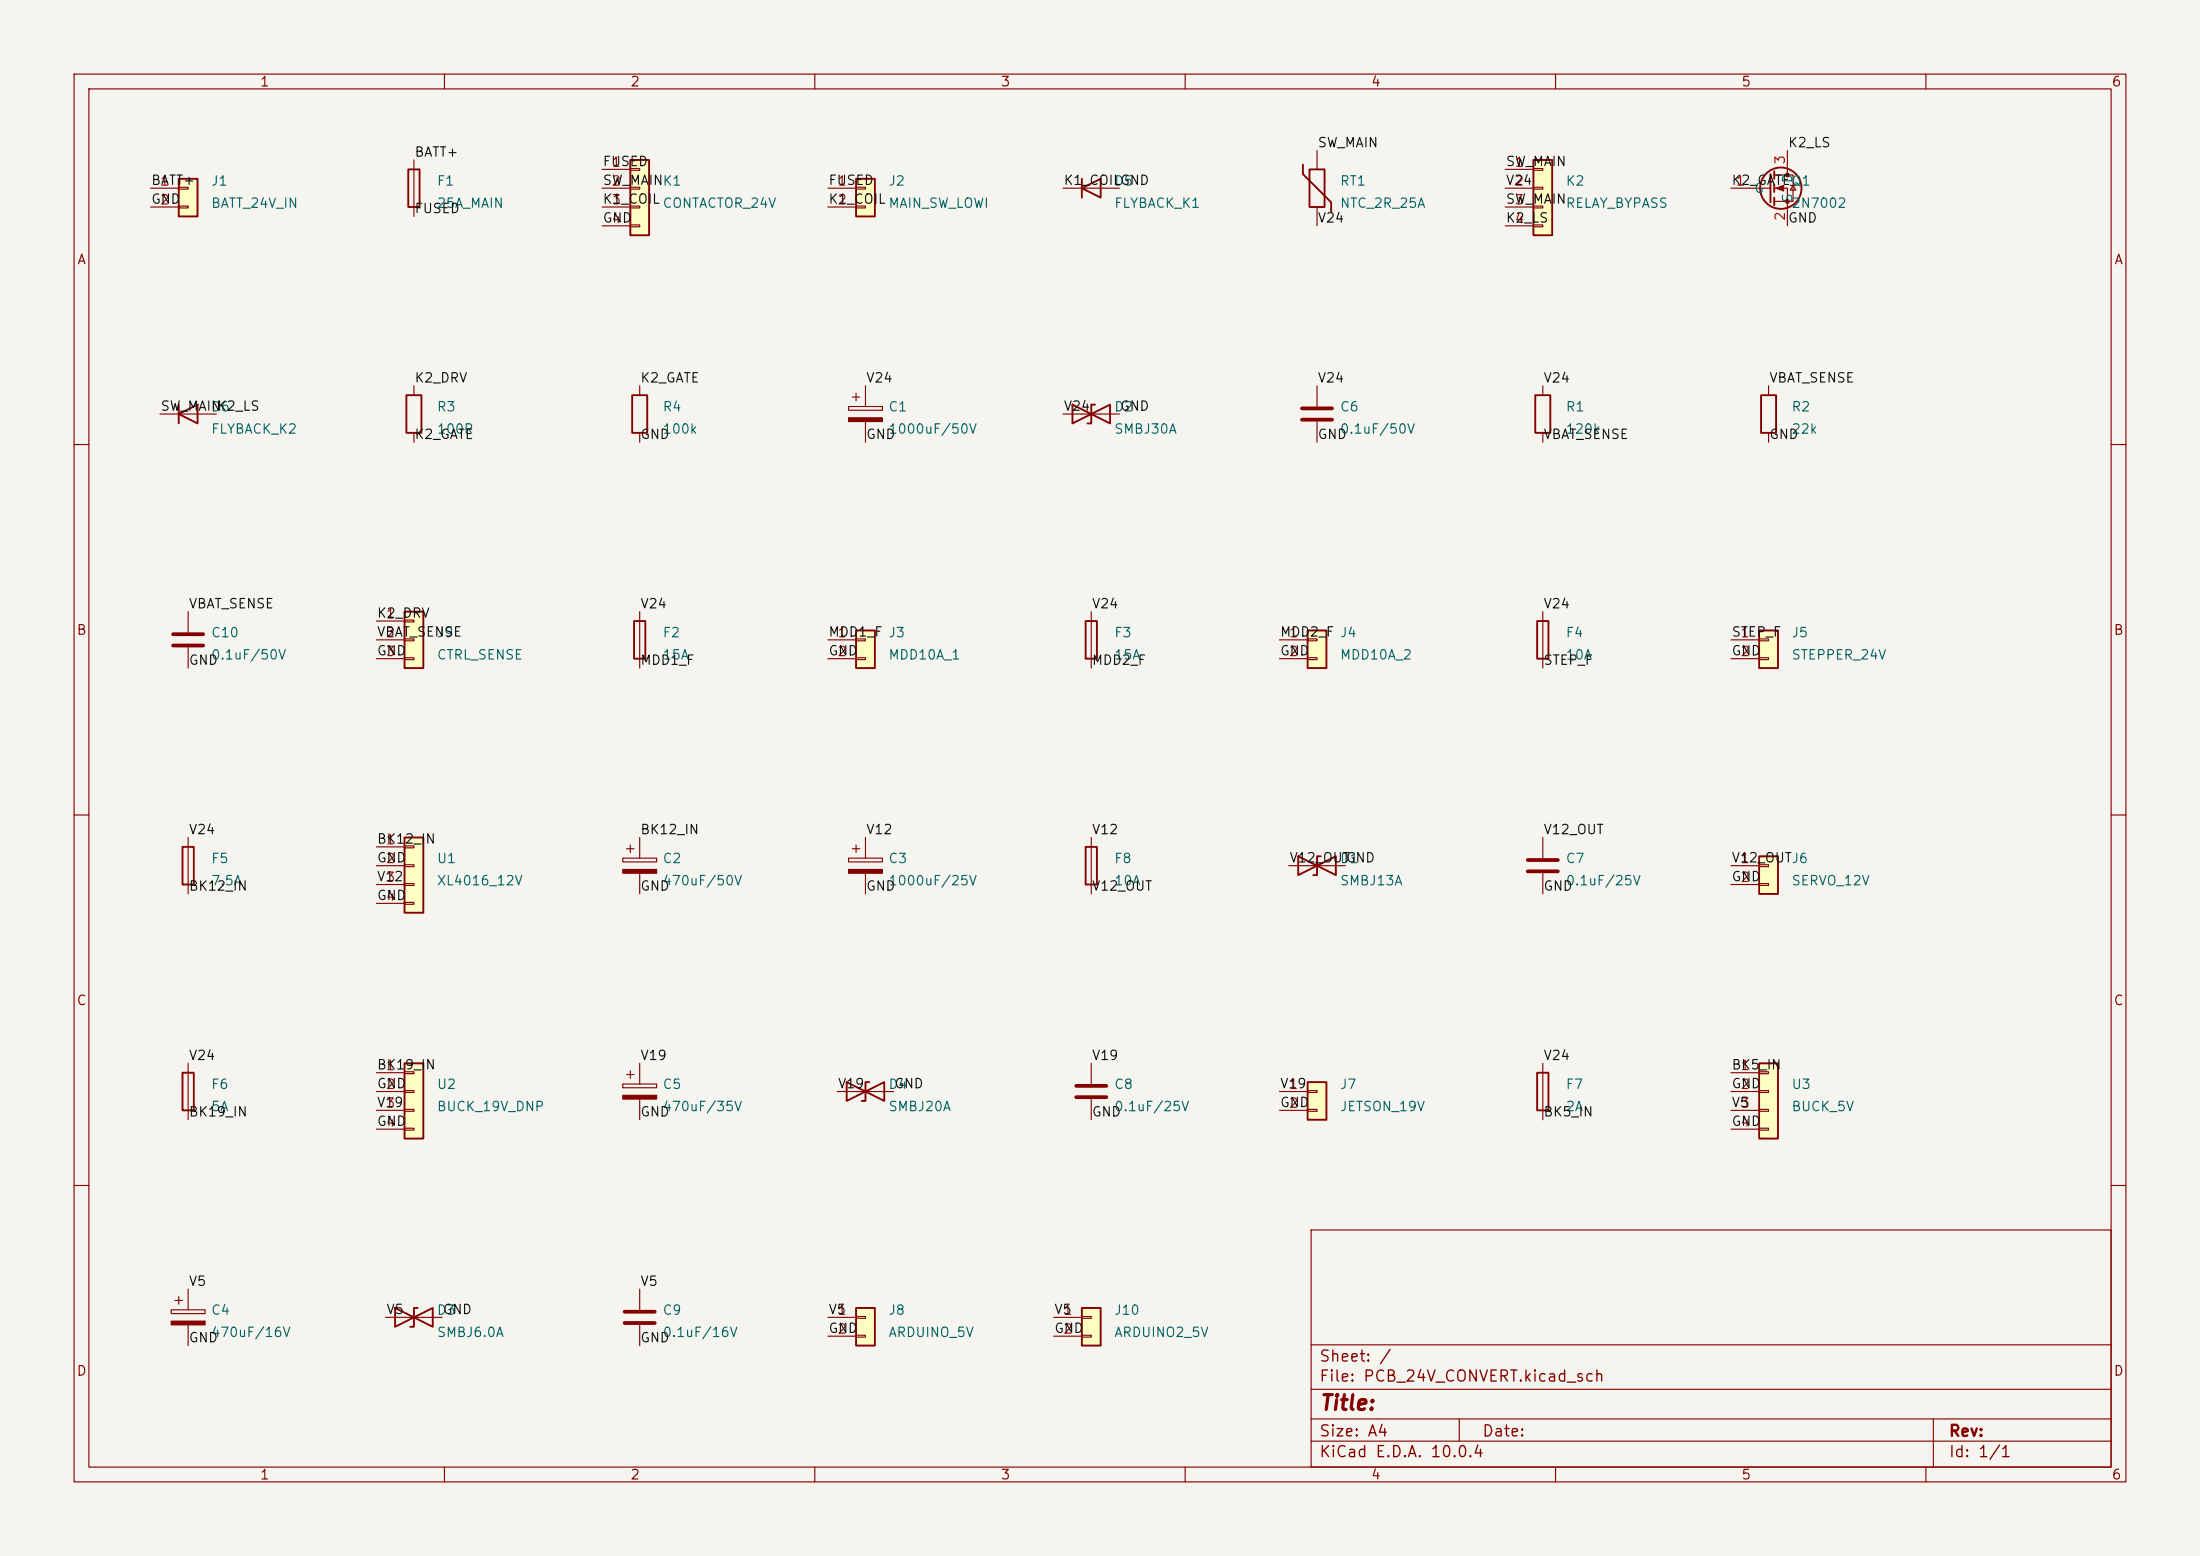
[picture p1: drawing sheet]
<svg xmlns="http://www.w3.org/2000/svg" width="297mm" height="210mm" viewBox="0 0 297 210" stroke-linecap="round" stroke-linejoin="round" font-family="sans-serif">
<path d="M0 0h297v210h-297z" fill="#f5f4ef" stroke="#f5f4ef" stroke-width=".14"/>
<g fill="none" stroke="#840000" stroke-width=".15">
<path d="M10 10h277v190h-277zM12 12h273v186h-273zM60 10v2M110 10v2M160 10v2M210 10v2M260 10v2M10 60h2M285 60h2M25.4 82.6v2.7M25.4 87.4v2.8M10 110h2"/>
<path d="M285 110h2M113 147.3h7.6M10 160h2M177 166h108v32h-108zM285 160h2M60 198v2M110 198v2M160 198v2M177 194.5h108M177 191.5h108M177 187.5h108M177 181.5h108"/>
<path d="M197 191.5v3M210 198v2M260 198v2M261 191.5v6.5"/>
</g>
<path d="M114.3 146.1v2.5l5.1-2.5v2.5zM117.3 146.1h-.5v2.5h-.5" fill="none" stroke="#840000" stroke-width=".25"/>
<path d="M23.4 85.6h4M23.4 87.1h4" fill="none" stroke="#840000" stroke-width=".51"/>
<path d="M54.6 82.6h2.5v7.6h-2.5z" fill="#ffffc2"/>
<path d="M54.6 82.6h2.5v7.6h-2.5z" fill="none" stroke="#840000" stroke-width=".25"/>
<path d="M50.8 83.8h3.8M50.8 86.4h3.8M50.8 88.9h3.8M54.6 83.7h1.3v.2h-1.3zM54.6 86.2h1.3v.3h-1.3zM54.6 88.8h1.3v.2h-1.3z" fill="none" stroke="#840000" stroke-width=".15"/>
<path d="M237.5 115.6h2.5v5.1h-2.5z" fill="#ffffc2"/>
<path d="M237.5 115.6h2.5v5.1h-2.5z" fill="none" stroke="#840000" stroke-width=".25"/>
<path d="M233.7 116.8h3.8M233.7 119.4h3.8M237.5 116.7h1.3v.3h-1.3zM237.5 119.3h1.3v.2h-1.3z" fill="none" stroke="#840000" stroke-width=".15"/>
<path d="M146 176.5h2.6v5.1h-2.6z" fill="#ffffc2"/>
<path d="M55.1 22.9h1.5v5h-1.5zM53.3 176.5v2.6l5.1-2.6v2.6zM56.4 176.5h-.5v2.6h-.5M146 176.5h2.6v5.1h-2.6z" fill="none" stroke="#840000" stroke-width=".25"/>
<path d="M55.9 21.6v7.6M208.3 113v2.8M208.3 117.9v2.8M52.1 177.8h7.6M86.4 174v2.8M86.4 178.8v2.8M142.2 177.8h3.8M146 177.7h1.3v.2h-1.3zM142.2 180.3h3.8M146 180.2h1.3v.3h-1.3z" fill="none" stroke="#840000" stroke-width=".15"/>
<path d="M206.2 116.1h4.1M206.2 117.6h4.1M84.3 177h4.1M84.3 178.6h4.1" fill="none" stroke="#840000" stroke-width=".51"/>
<path d="M115.6 176.5h2.5v5.1h-2.5z" fill="#ffffc2"/>
<path d="M85.3 53.3h2.1v5.1h-2.1zM144.8 54.6v2.6l5.1-2.6v2.6zM147.8 54.6h-.5v2.6h-.5M146.6 114.3h1.5v5.1h-1.5zM115.6 176.5h2.5v5.1h-2.5z" fill="none" stroke="#840000" stroke-width=".25"/>
<g fill="none" stroke="#840000" stroke-width=".15">
<path d="M86.4 52.1v1.2M86.4 58.4v1.3M143.5 55.9h7.6M147.3 113v7.7M23.1 176.8h4.6v.5h-4.6zM23.6 175.5h1M24.1 175v1M25.4 174v2.8M25.4 178.8v2.8M111.8 177.8h3.8M115.6 177.7h1.2v.2h-1.2zM111.8 180.3h3.8"/>
<path d="M115.6 180.2h1.2v.3h-1.2z"/>
</g>
<path d="M23.1 178.3h4.6v.5h-4.6z" fill="#840000" stroke="#840000" stroke-width=".15"/>
<path d="M85.1 21.6h2.5v10.2h-2.5z" fill="#ffffc2"/>
<path d="M85.1 21.6h2.5v10.2h-2.5zM146 25.4l2.6-1.3v2.6zM146 24.1v2.6M207.5 144.8h1.5v5.1h-1.5z" fill="none" stroke="#840000" stroke-width=".25"/>
<path d="M81.3 22.9h3.8M81.3 25.4h3.8M81.3 27.9h3.8M81.3 30.5h3.8M85.1 22.7h1.3v.3h-1.3zM85.1 25.3h1.3v.2h-1.3zM85.1 27.8h1.3v.3h-1.3zM85.1 30.4h1.3v.2h-1.3zM143.5 25.4h7.6M177.8 52.1v2.8M177.8 56.9v2.8M208.3 143.5v7.6" fill="none" stroke="#840000" stroke-width=".15"/>
<path d="M175.8 55.1h4M175.8 56.6h4" fill="none" stroke="#840000" stroke-width=".51"/>
<path d="M237.5 143.5h2.5v10.2h-2.5z" fill="#ffffc2"/>
<path d="M54.9 53.3h2v5.1h-2zM207.5 83.8h1.5v5.1h-1.5zM237.5 143.5h2.5v10.2h-2.5z" fill="none" stroke="#840000" stroke-width=".25"/>
<path d="M55.9 52.1v1.2M55.9 58.4v1.3M208.3 82.6v7.6M233.7 144.8h3.8M233.7 147.3h3.8M233.7 149.9h3.8M233.7 152.4h3.8M237.5 144.7h1.3v.2h-1.3zM237.5 147.2h1.3v.2h-1.3zM237.5 149.7h1.3v.3h-1.3zM237.5 152.3h1.3v.2h-1.3z" fill="none" stroke="#840000" stroke-width=".15"/>
<path d="M176.5 146.1h2.6v5h-2.6z" fill="#ffffc2"/>
<g fill="none" stroke="#840000" stroke-width=".25">
<path d="M239 23.5v3.8M239.5 23.1v1M239.5 24.9v1M239.5 26.7v1M237.7 53.3h2.1v5.1h-2.1zM176.5 146.1h2.6v5h-2.6z"/>
<circle cx="240.4" cy="25.4" r="2.79"/>
</g>
<g fill="none" stroke="#840000" stroke-width=".15">
<path d="M233.7 25.4h5.3M239.5 23.6h2.6v3.6h-2.6M239.5 25.4h1.8v5.1M241.3 20.3v3.3M241.7 25h.7M242.1 25l.3 .7h-.7zM238.8 52.1v1.2M238.8 58.4v1.3M147.3 143.5v2.8M147.3 148.3v2.8M172.7 147.3h3.8M172.7 149.9h3.8"/>
<path d="M176.5 147.2h1.3v.2h-1.3zM176.5 149.7h1.3v.3h-1.3z"/>
</g>
<path d="M145.3 146.6h4.1M145.3 148.1h4.1" fill="none" stroke="#840000" stroke-width=".51"/>
<g fill="#840000" stroke="#840000" stroke-width=".15">
<path d="M239.8 25.4l1-.4v.8z"/>
<circle cx="241.3" cy="23.6" r=".25"/>
<circle cx="241.3" cy="27.2" r=".25"/>
</g>
<path d="M237.5 85.1h2.5v5.1h-2.5z" fill="#ffffc2"/>
<path d="M237.5 85.1h2.5v5.1h-2.5zM175.3 115.6v2.5l5-2.5v2.5zM178.3 115.6h-.5v2.5h-.5" fill="none" stroke="#840000" stroke-width=".25"/>
<path d="M233.7 86.4h3.8M233.7 88.9h3.8M237.5 86.2h1.3v.3h-1.3zM237.5 88.8h1.3v.2h-1.3zM174 116.8h7.6" fill="none" stroke="#840000" stroke-width=".15"/>
<path d="M176.5 85.1h2.6v5.1h-2.6z" fill="#ffffc2"/>
<path d="M176.5 85.1h2.6v5.1h-2.6z" fill="none" stroke="#840000" stroke-width=".25"/>
<path d="M172.7 86.4h3.8M172.7 88.9h3.8M176.5 86.2h1.3v.3h-1.3zM176.5 88.8h1.3v.2h-1.3z" fill="none" stroke="#840000" stroke-width=".15"/>
<path d="M207 21.6h2.5v10.2h-2.5z" fill="#ffffc2"/>
<path d="M207 21.6h2.5v10.2h-2.5zM24.1 55.9l2.6-1.3v2.6zM24.1 54.6v2.6M207.3 53.3h2v5.1h-2zM146.6 83.8h1.5v5.1h-1.5zM24.6 114.3h1.6v5.1h-1.6z" fill="none" stroke="#840000" stroke-width=".25"/>
<g fill="none" stroke="#840000" stroke-width=".15">
<path d="M203.2 22.9h3.8M203.2 25.4h3.8M203.2 27.9h3.8M203.2 30.5h3.8M207 22.7h1.3v.3h-1.3zM207 25.3h1.3v.2h-1.3zM207 27.8h1.3v.3h-1.3zM207 30.4h1.3v.2h-1.3zM21.6 55.9h7.6M208.3 52.1v1.2M208.3 58.4v1.3M147.3 82.6v7.6"/>
<path d="M25.4 113v7.7"/>
</g>
<path d="M24.1 24.1h2.6v5.1h-2.6z" fill="#ffffc2"/>
<path d="M24.1 24.1h2.6v5.1h-2.6z" fill="none" stroke="#840000" stroke-width=".25"/>
<path d="M20.3 25.4h3.8M20.3 27.9h3.8M24.1 25.3h1.3v.2h-1.3zM24.1 27.8h1.3v.3h-1.3z" fill="none" stroke="#840000" stroke-width=".15"/>
<path d="M115.6 85.1h2.5v5.1h-2.5z" fill="#ffffc2"/>
<path d="M115.6 85.1h2.5v5.1h-2.5z" fill="none" stroke="#840000" stroke-width=".25"/>
<path d="M111.8 86.4h3.8M111.8 88.9h3.8M115.6 86.2h1.2v.3h-1.2zM115.6 88.8h1.2v.2h-1.2z" fill="none" stroke="#840000" stroke-width=".15"/>
<path d="M115.6 24.1h2.5v5.1h-2.5z" fill="#ffffc2"/>
<path d="M115.6 24.1h2.5v5.1h-2.5z" fill="none" stroke="#840000" stroke-width=".25"/>
<path d="M111.8 25.4h3.8M111.8 27.9h3.8M115.6 25.3h1.2v.2h-1.2zM115.6 27.8h1.2v.3h-1.2zM114.6 54.9h4.5v.5h-4.5zM115.1 53.6h1M115.6 53.1v1M116.8 52.1v2.8M116.8 56.9v2.8" fill="none" stroke="#840000" stroke-width=".15"/>
<path d="M114.6 56.4h4.5v.5h-4.5z" fill="#840000" stroke="#840000" stroke-width=".15"/>
<path d="M54.6 143.5h2.5v10.2h-2.5z" fill="#ffffc2"/>
<path d="M54.6 143.5h2.5v10.2h-2.5z" fill="none" stroke="#840000" stroke-width=".25"/>
<path d="M50.8 144.8h3.8M50.8 147.3h3.8M50.8 149.9h3.8M50.8 152.4h3.8M54.6 144.7h1.3v.2h-1.3zM54.6 147.2h1.3v.2h-1.3zM54.6 149.7h1.3v.3h-1.3zM54.6 152.3h1.3v.2h-1.3z" fill="none" stroke="#840000" stroke-width=".15"/>
<path d="M54.6 113h2.5v10.2h-2.5z" fill="#ffffc2"/>
<path d="M175.9 22.2v1.3l3.8 3.8v1.3M176.8 22.9h2v5h-2zM85.6 83.8h1.5v5.1h-1.5zM54.6 113h2.5v10.2h-2.5zM24.6 144.8h1.6v5.1h-1.6z" fill="none" stroke="#840000" stroke-width=".25"/>
<g fill="none" stroke="#840000" stroke-width=".15">
<path d="M177.8 20.3v2.6M177.8 27.9v2.6M86.4 82.6v7.6M50.8 114.3h3.8M50.8 116.8h3.8M50.8 119.4h3.8M54.6 114.2h1.3v.2h-1.3zM54.6 116.7h1.3v.3h-1.3zM54.6 119.3h1.3v.2h-1.3zM84.1 115.8h4.5v.5h-4.5zM84.6 114.6h1M85.1 114v1.1"/>
<path d="M86.4 113v2.8M86.4 117.9v2.8M114.6 115.8h4.5v.5h-4.5zM115.1 114.6h1M115.6 114v1.1M116.8 113v2.8M116.8 117.9v2.8M50.8 121.9h3.8M54.6 121.8h1.3v.2h-1.3zM25.4 143.5v7.6M84.1 146.3h4.5v.5h-4.5zM84.6 145h1"/>
<path d="M85.1 144.5v1M86.4 143.5v2.8M86.4 148.3v2.8"/>
</g>
<g fill="#840000" stroke="#840000" stroke-width=".15">
<path d="M84.1 147.8h4.5v.5h-4.5z"/>
<path d="M84.1 117.3h4.5v.6h-4.5z"/>
<path d="M114.6 117.3h4.5v.6h-4.5z"/>
</g>
<text font-size="2" fill="#840000" x="178" y="190.8">Title:</text>
<g font-size="1.5" fill="#840000">
<text x="178" y="184.2">Sheet: /</text>
<text x="178" y="186.9">File: PCB_24V_CONVERT.kicad_sch</text>
<text x="178" y="197.1">KiCad E.D.A. 10.0.4</text>
<text x="178" y="194.3">Size: A4</text>
<text x="200" y="194.3">Date:</text>
<text x="263" y="194.3">Rev:</text>
<text x="263" y="197.1">Id: 1/1</text>
</g>
<g font-size="1.3" fill="#840000">
<text x="35" y="12">1</text>
<text x="85" y="12">2</text>
<text x="135" y="12">3</text>
<text x="185" y="12">4</text>
<text x="235" y="12">5</text>
<text x="285" y="12">6</text>
<text x="10.3" y="36">A</text>
<text x="285.3" y="36">A</text>
<text x="10.3" y="86">B</text>
<text x="285.3" y="86">B</text>
<text x="10.3" y="136">C</text>
<text x="285.3" y="136">C</text>
<text x="10.3" y="186">D</text>
<text x="285.3" y="186">D</text>
<text x="35" y="200">1</text>
<text x="85" y="200">2</text>
<text x="135" y="200">3</text>
<text x="185" y="200">4</text>
<text x="235" y="200">5</text>
<text x="285" y="200">6</text>
</g>
<g font-size="1.3" fill="#0f0f0f">
<text x="55.9" y="21.5">BATT+</text>
<text x="81.3" y="22.7">FUSED</text>
<text x="177.8" y="20.2">SW_MAIN</text>
<text x="203.2" y="22.7">SW_MAIN</text>
<text x="241.3" y="20.2">K2_LS</text>
<text x="20.3" y="25.3">BATT+</text>
<text x="20.3" y="27.8">GND</text>
<text x="55.9" y="29.1">FUSED</text>
<text x="81.3" y="27.8">K1_COIL</text>
<text x="81.3" y="25.3">SW_MAINK1</text>
<text x="111.8" y="25.3">FUSED</text>
<text x="111.8" y="27.8">K1_COIL</text>
<text x="143.5" y="25.3">K1_COILGND</text>
<text x="203.2" y="27.8">SW_MAIN</text>
<text x="203.2" y="25.3">V24</text>
<text x="233.7" y="25.3">K2_GATEQ1</text>
<text x="81.3" y="30.4">GND</text>
<text x="177.8" y="30.4">V24</text>
<text x="203.2" y="30.4">K2_LS</text>
<text x="241.3" y="30.4">GND</text>
<text x="55.9" y="51.9">K2_DRV</text>
<text x="86.4" y="51.9">K2_GATE</text>
<text x="116.8" y="51.9">V24</text>
<text x="177.8" y="51.9">V24</text>
<text x="208.3" y="51.9">V24</text>
<text x="238.8" y="51.9">VBAT_SENSE</text>
<text x="21.6" y="55.8">SW_MAIN</text>
<text x="29.2" y="55.8">K2_LS</text>
<text x="55.9" y="59.6">K2_GATE</text>
<text x="86.4" y="59.6">GND</text>
<text x="116.8" y="59.6">GND</text>
<text x="143.5" y="55.8">V24</text>
<text x="151.1" y="55.8">GND</text>
<text x="177.8" y="59.6">GND</text>
<text x="208.3" y="59.6">VBAT_SENSE</text>
<text x="238.8" y="59.6">GND</text>
<text x="25.4" y="82.4">VBAT_SENSE</text>
<text x="50.8" y="83.7">K2_DRV</text>
<text x="86.4" y="82.4">V24</text>
<text x="147.3" y="82.4">V24</text>
<text x="208.3" y="82.4">V24</text>
<text x="50.8" y="86.2">VBAT_SENSE</text>
<text x="50.8" y="88.8">GND</text>
<text x="111.8" y="86.2">MDD1_F J3</text>
<text x="111.8" y="88.8">GND</text>
<text x="172.7" y="88.8">GND</text>
<text x="172.7" y="86.2">MDD2_F J4</text>
<text x="233.7" y="88.8">GND</text>
<text x="233.7" y="86.2">STEP_F</text>
<text x="25.4" y="90">GND</text>
<text x="86.4" y="90">MDD1_F</text>
<text x="147.3" y="90">MDD2_F</text>
<text x="208.3" y="90">STEP_F</text>
<text x="25.4" y="112.9">V24</text>
<text x="86.4" y="112.9">BK12_IN</text>
<text x="116.8" y="112.9">V12</text>
<text x="147.3" y="112.9">V12</text>
<text x="208.3" y="112.9">V12_OUT</text>
<text x="50.8" y="119.3">V12</text>
<text x="50.8" y="116.7">GND</text>
<text x="50.8" y="114.2">BK12_IN</text>
<text x="174" y="116.7">V12_OUT</text>
<text x="181.6" y="116.7">GND</text>
<text x="233.7" y="116.7">V12_OUTJ6</text>
<text x="233.7" y="119.3">GND</text>
<text x="25.4" y="120.5">BK12_IN</text>
<text x="50.8" y="121.8">GND</text>
<text x="86.4" y="120.5">GND</text>
<text x="116.8" y="120.5">GND</text>
<text x="147.3" y="120.5">V12_OUT</text>
<text x="208.3" y="120.5">GND</text>
<text x="25.4" y="143.4">V24</text>
<text x="86.4" y="143.4">V19</text>
<text x="147.3" y="143.4">V19</text>
<text x="208.3" y="143.4">V24</text>
<text x="50.8" y="144.7">BK19_IN</text>
<text x="50.8" y="149.7">V19</text>
<text x="50.8" y="147.2">GND</text>
<text x="113" y="147.2">V19</text>
<text x="120.6" y="147.2">GND</text>
<text x="172.7" y="149.7">GND</text>
<text x="172.7" y="147.2">V19</text>
<text x="233.7" y="147.2">GND</text>
<text x="233.7" y="144.7">BK5_IN</text>
<text x="233.7" y="149.7">V5</text>
<text x="25.4" y="151">BK19_IN</text>
<text x="50.8" y="152.3">GND</text>
<text x="86.4" y="151">GND</text>
<text x="147.3" y="151">GND</text>
<text x="208.3" y="151">BK5_IN</text>
<text x="233.7" y="152.3">GND</text>
<text x="25.4" y="173.9">V5</text>
<text x="86.4" y="173.9">V5</text>
<text x="52.1" y="177.7">V5</text>
<text x="59.7" y="177.7">GND</text>
<text x="111.8" y="177.7">V5</text>
<text x="142.2" y="177.7">V5</text>
<text x="25.4" y="181.5">GND</text>
<text x="86.4" y="181.5">GND</text>
<text x="111.8" y="180.2">GND</text>
<text x="142.2" y="180.2">GND</text>
</g>
<g font-size="1.3" fill="#a90000">
<text x="82.5" y="22.8">1</text>
<text x="204.4" y="22.8">1</text>
<text x="241.3" y="22.3" transform="rotate(-90 241.3 22.3)">3</text>
<text x="21.5" y="25.4">1</text>
<text x="21.5" y="27.9">2</text>
<text x="82.5" y="25.4">2</text>
<text x="82.5" y="27.9">3</text>
<text x="113" y="25.4">1</text>
<text x="113" y="27.9">2</text>
<text x="204.4" y="25.4">2</text>
<text x="204.4" y="27.9">3</text>
<text x="234.2" y="25.4">1</text>
<text x="241.3" y="29.9" transform="rotate(-90 241.3 29.9)">2</text>
<text x="82.5" y="30.5">4</text>
<text x="204.4" y="30.5">4</text>
<text x="52" y="83.8">1</text>
<text x="52" y="86.3">2</text>
<text x="52" y="88.9">3</text>
<text x="113" y="86.3">1</text>
<text x="113" y="88.9">2</text>
<text x="173.9" y="86.3">1</text>
<text x="173.9" y="88.9">2</text>
<text x="234.9" y="86.3">1</text>
<text x="234.9" y="88.9">2</text>
<text x="52" y="114.3">1</text>
<text x="52" y="116.8">2</text>
<text x="52" y="119.4">3</text>
<text x="234.9" y="116.8">1</text>
<text x="234.9" y="119.4">2</text>
<text x="52" y="121.9">4</text>
<text x="52" y="144.8">1</text>
<text x="52" y="147.3">2</text>
<text x="52" y="149.8">3</text>
<text x="173.9" y="147.3">1</text>
<text x="173.9" y="149.8">2</text>
<text x="234.9" y="144.8">1</text>
<text x="234.9" y="147.3">2</text>
<text x="234.9" y="149.8">3</text>
<text x="52" y="152.4">4</text>
<text x="234.9" y="152.4">4</text>
<text x="113" y="177.8">1</text>
<text x="143.4" y="177.8">1</text>
<text x="113" y="180.3">2</text>
<text x="143.4" y="180.3">2</text>
</g>
<g font-size="1.3" fill="#006464">
<text x="28.4" y="25.4">J1</text>
<text x="28.4" y="28.4">BATT_24V_IN</text>
<text x="58.9" y="25.4">F1</text>
<text x="58.9" y="28.4">25A_MAIN</text>
<text x="89.4" y="28.4">CONTACTOR_24V</text>
<text x="119.8" y="25.4">J2</text>
<text x="119.8" y="28.4">MAIN_SW_LOWI</text>
<text x="150.3" y="25.4">D5</text>
<text x="150.3" y="28.4">FLYBACK_K1</text>
<text x="180.8" y="25.4">RT1</text>
<text x="180.8" y="28.4">NTC_2R_25A</text>
<text x="211.3" y="25.4">K2</text>
<text x="211.3" y="28.4">RELAY_BYPASS</text>
<text x="236.7" y="26.4">G</text>
<text x="241.8" y="28.4">2N7002</text>
<text x="242.3" y="27.4" transform="rotate(-90 242.3 27.4)">S</text>
<text x="242.3" y="24.8" transform="rotate(-90 242.3 24.8)">D</text>
<text x="28.4" y="55.9">D6</text>
<text x="28.4" y="58.9">FLYBACK_K2</text>
<text x="58.9" y="55.9">R3</text>
<text x="58.9" y="58.9">100R</text>
<text x="89.4" y="55.9">R4</text>
<text x="89.4" y="58.9">100k</text>
<text x="119.8" y="55.9">C1</text>
<text x="119.8" y="58.9">1000uF/50V</text>
<text x="150.3" y="55.9">D2</text>
<text x="150.3" y="58.9">SMBJ30A</text>
<text x="180.8" y="55.9">C6</text>
<text x="180.8" y="58.9">0.1uF/50V</text>
<text x="211.3" y="55.9">R1</text>
<text x="211.3" y="58.9">120k</text>
<text x="241.8" y="55.9">R2</text>
<text x="241.8" y="58.9">22k</text>
<text x="28.4" y="89.3">0.1uF/50V</text>
<text x="28.4" y="86.3">C10</text>
<text x="58.9" y="86.3">J9</text>
<text x="58.9" y="89.3">CTRL_SENSE</text>
<text x="89.4" y="86.3">F2</text>
<text x="89.4" y="89.3">15A</text>
<text x="119.8" y="89.3">MDD10A_1</text>
<text x="150.3" y="86.3">F3</text>
<text x="150.3" y="89.3">15A</text>
<text x="180.8" y="89.3">MDD10A_2</text>
<text x="211.3" y="86.3">F4</text>
<text x="211.3" y="89.3">10A</text>
<text x="241.8" y="86.3">J5</text>
<text x="241.8" y="89.3">STEPPER_24V</text>
<text x="28.4" y="116.8">F5</text>
<text x="28.4" y="119.8">7.5A</text>
<text x="58.9" y="116.8">U1</text>
<text x="58.9" y="119.8">XL4016_12V</text>
<text x="89.4" y="116.8">C2</text>
<text x="89.4" y="119.8">470uF/50V</text>
<text x="119.8" y="116.8">C3</text>
<text x="119.8" y="119.8">1000uF/25V</text>
<text x="150.3" y="116.8">F8</text>
<text x="150.3" y="119.8">10A</text>
<text x="180.8" y="116.8">D1</text>
<text x="180.8" y="119.8">SMBJ13A</text>
<text x="211.3" y="116.8">C7</text>
<text x="211.3" y="119.8">0.1uF/25V</text>
<text x="241.8" y="119.8">SERVO_12V</text>
<text x="28.4" y="147.3">F6</text>
<text x="58.9" y="147.3">U2</text>
<text x="89.4" y="147.3">C5</text>
<text x="119.8" y="147.3">D4</text>
<text x="150.3" y="147.3">C8</text>
<text x="180.8" y="147.3">J7</text>
<text x="211.3" y="147.3">F7</text>
<text x="241.8" y="147.3">U3</text>
<text x="28.4" y="150.3">5A</text>
<text x="58.9" y="150.3">BUCK_19V_DNP</text>
<text x="89.4" y="150.3">470uF/35V</text>
<text x="119.8" y="150.3">SMBJ20A</text>
<text x="150.3" y="150.3">0.1uF/25V</text>
<text x="180.8" y="150.3">JETSON_19V</text>
<text x="211.3" y="150.3">2A</text>
<text x="241.8" y="150.3">BUCK_5V</text>
<text x="28.4" y="177.8">C4</text>
<text x="58.9" y="177.8">D3</text>
<text x="89.4" y="177.8">C9</text>
<text x="119.8" y="177.8">J8</text>
<text x="150.3" y="177.8">J10</text>
<text x="28.4" y="180.8">470uF/16V</text>
<text x="58.9" y="180.8">SMBJ6.0A</text>
<text x="89.4" y="180.8">0.1uF/16V</text>
<text x="119.8" y="180.8">ARDUINO_5V</text>
<text x="150.3" y="180.8">ARDUINO2_5V</text>
</g>
</svg>
